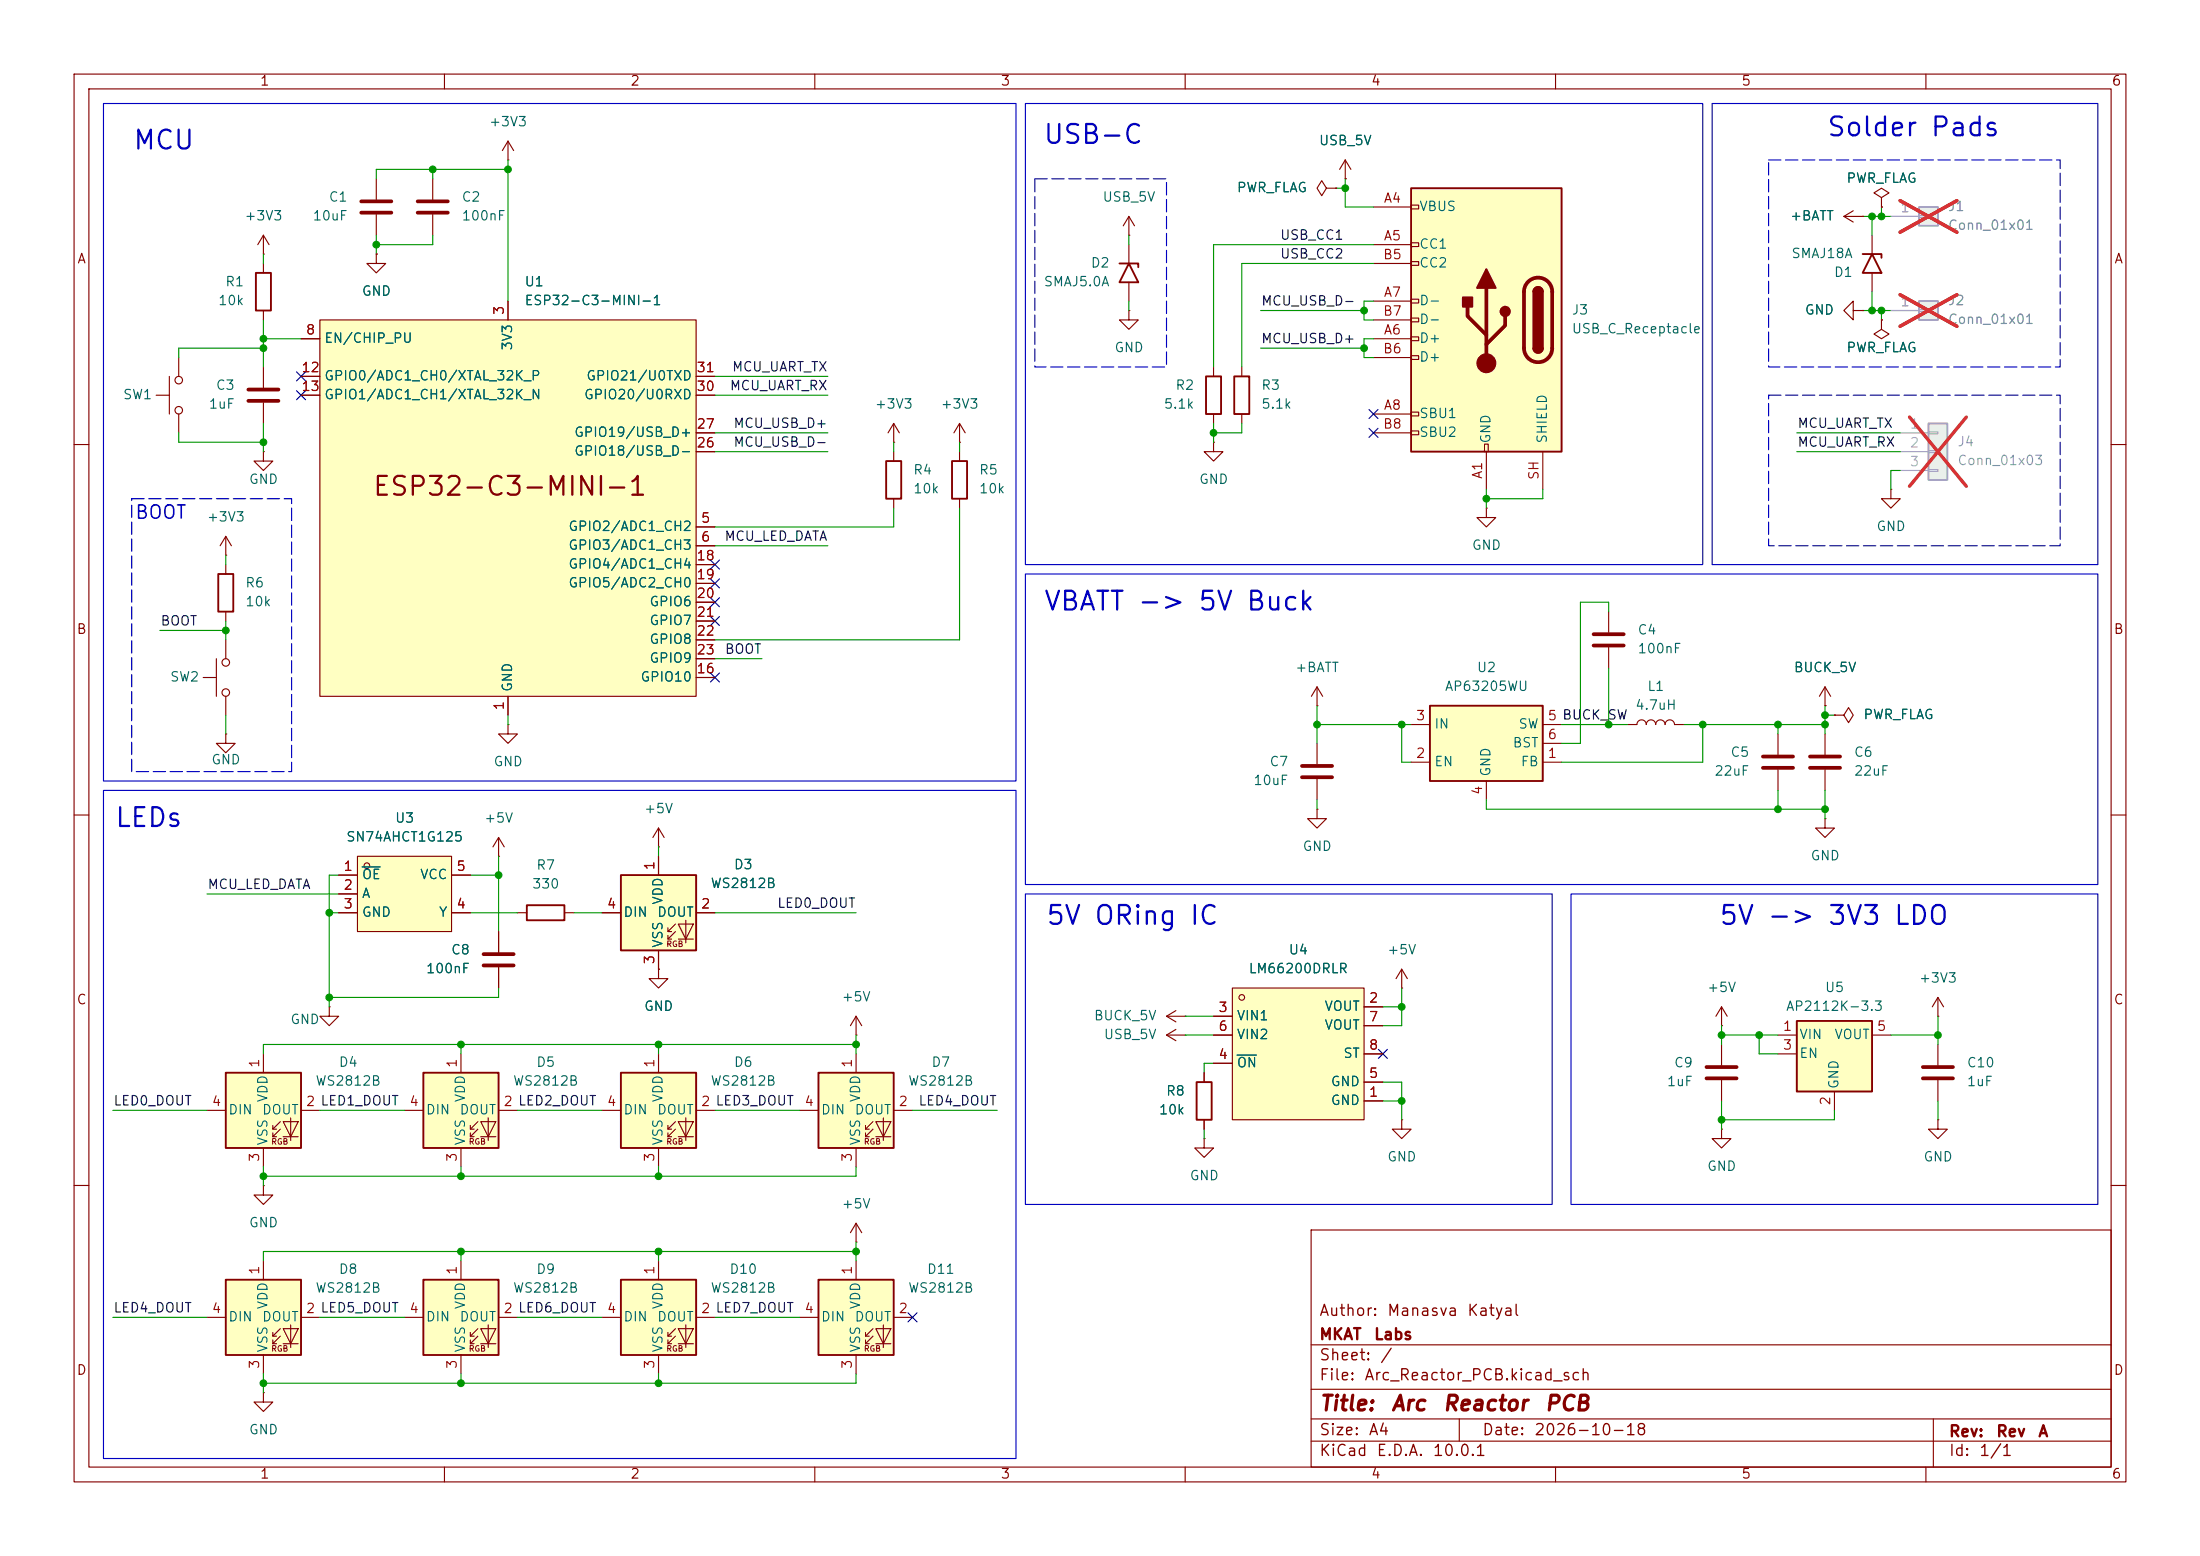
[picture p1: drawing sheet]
<svg xmlns="http://www.w3.org/2000/svg" width="297mm" height="210mm" viewBox="0 0 297 210" stroke-linecap="round" stroke-linejoin="round" font-family="sans-serif">
<g fill="none" stroke="#840000" stroke-width=".15">
<path d="M10 10h277v190h-277zM12 12h273v186h-273zM60 10v2M110 10v2M160 10v2M210 10v2M260 10v2M152.4 33v2.6M152.4 38.1v2.5M35.6 49.5v2.8M35.6 54.4v2.8M152.4 41.9v1.3h1.3l-1.3 1.3-1.3-1.3h1.3"/>
<path d="M152.4 41.9h.1M10 60h2M35.6 61v1.2h1.2l-1.2 1.3-1.3-1.3h1.3M35.6 61h.1M285 60h2M68.6 97.8v1.3h1.2l-1.2 1.2-1.3-1.2h1.3M68.6 97.8h.1M10 110h2M285 110h2M232.4 138.4h.1M232.4 135.9l-.8 1.3M232.4 135.9l.8 1.3"/>
<path d="M232.4 135.9v2.5M162.6 144.8v1.3M162.6 151.1v1.3M10 160h2M177 166h108v32h-108zM285 160h2M60 198v2M110 198v2M160 198v2M177 194.5h108M177 191.5h108M177 187.5h108"/>
<path d="M177 181.5h108M197 191.5v3M210 198v2M260 198v2M261 191.5v6.5"/>
</g>
<path d="M33.5 54.1h4.1M33.5 52.6h4.1" fill="none" stroke="#840000" stroke-width=".51"/>
<path d="M151.1 35.6h2.6v.5M152.4 35.6l1.3 2.5h-2.6zM161.5 146.1h2.1v5h-2.1z" fill="none" stroke="#840000" stroke-width=".25"/>
<path d="M57.1 172.7h10.2v10.2h-10.2z" fill="#ffffc2"/>
<g fill="none" stroke="#840000" stroke-width=".15">
<path d="M21.1 53.3h1.8M22.9 50.8v5.1M24.1 48.3v2.5M24.1 55.9v2.5M163.8 59.7v1.3h1.3l-1.3 1.2-1.2-1.2h1.2M163.8 59.7h.1M232.4 152.4v1.3h1.3l-1.3 1.2-1.3-1.2h1.3M232.4 152.4h.1M54.6 177.8h2.5M62.2 170.2v2.5M64.5 179.3l-1 1v-.5M64.9 179.3h2l-1 2.1z"/>
<path d="M65.9 178.8v3.1M67.3 177.8h2.5M62.2 182.9v2.5M63.5 180.3h.5M63.5 181.4h.5M64.5 180.3l-1 1.1v-.6M64.9 181.4h2"/>
<circle cx="24.1" cy="51.3" r=".51"/>
<circle cx="24.1" cy="55.4" r=".51"/>
</g>
<path d="M57.1 172.7h10.2v10.2h-10.2z" fill="none" stroke="#840000" stroke-width=".25"/>
<path d="M43.2 43.2h50.8v50.8h-50.8z" fill="#ffffc2"/>
<g fill="none" stroke="#840000" stroke-width=".15">
<path d="M40.6 45.7h2.6M40.6 50.8h2.6M40.6 53.3h2.6M43.2 43.2h50.8v50.8h-50.8zM68.6 40.6v2.6M94 50.8h2.5M94 53.3h2.5M94 58.4h2.5M94 71.1h2.5M94 73.7h2.5M94 76.2h2.5M94 78.7h2.5"/>
<path d="M94 61h2.5M68.6 94v2.5M94 91.4h2.5M94 81.3h2.5M94 83.8h2.5M94 86.4h2.5M94 88.9h2.5"/>
</g>
<path d="M242.6 137.8h10.1v9.5h-10.1z" fill="#ffffc2"/>
<path d="M242.6 137.8h10.1v9.5h-10.1z" fill="none" stroke="#840000" stroke-width=".25"/>
<path d="M120.6 59.7h.1M120.6 57.2l-.7 1.2M120.6 57.2l.8 1.2M120.6 57.2v2.5M240 139.7h2.6M252.7 139.7h2.6M240 142.2h2.6M247.6 147.3v2.6" fill="none" stroke="#840000" stroke-width=".15"/>
<path d="M259.1 27.9h2.5v2.6h-2.5z" fill="#f0f0f0"/>
<path d="M259.1 27.9h2.5v2.6h-2.5z" fill="none" stroke="#a1a1a1" stroke-width=".25"/>
<path d="M255.3 29.2h3.8M259.1 29.1h1.2v.2h-1.2z" fill="none" stroke="#a1a1a1" stroke-width=".15"/>
<path d="M256.5 27.1l7.7 4.2M264.2 27.1l-7.7 4.2" fill="none" stroke="#e12e31" stroke-width=".46"/>
<g fill="none" stroke="#840000" stroke-width=".15">
<path d="M35.6 34.3h.1M35.6 31.8l-.8 1.2M35.6 31.8l.7 1.2M35.6 31.8v2.5M35.6 35.6v1.2M50.8 34.3v1.3h1.3l-1.3 1.2-1.3-1.2h1.3M50.8 34.3h.1M181.6 24.1h.1M181.6 21.6l-.8 1.3M181.6 21.6l.8 1.3M181.6 21.6v2.5M35.6 41.9v1.3"/>
<path d="M30.5 74.9h.1M30.5 72.4v2.5M30.5 76.2v1.3M30.5 72.4l-.8 1.3M30.5 72.4l.7 1.3M27.4 91.4h1.8M29.2 88.9v5.1M30.5 99.1v1.2h1.2l-1.2 1.3-1.3-1.3h1.3M30.5 99.1h.1M30.5 82.6v1.2M30.5 86.4v2.5M30.5 94v2.5"/>
<path d="M232.4 141v2.8M232.4 145.8v2.8M35.6 160v1.3h1.2l-1.2 1.3-1.3-1.3h1.3M35.6 160h.1"/>
<circle cx="30.5" cy="93.5" r=".51"/>
<circle cx="30.5" cy="89.4" r=".51"/>
</g>
<path d="M34.5 36.8h2.1v5.1h-2.1zM29.5 77.5h2v5.1h-2z" fill="none" stroke="#840000" stroke-width=".25"/>
<path d="M230.4 145.5h4M230.4 144h4" fill="none" stroke="#840000" stroke-width=".51"/>
<path d="M260.3 57.2h2.6v7.6h-2.6z" fill="#f0f0f0"/>
<path d="M260.3 57.2h2.6v7.6h-2.6z" fill="none" stroke="#a1a1a1" stroke-width=".25"/>
<path d="M256.5 58.4h3.8M260.3 58.3h1.3v.2h-1.3zM256.5 61h3.8M256.5 63.5h3.8M260.3 60.8h1.3v.3h-1.3zM260.3 63.4h1.3v.2h-1.3z" fill="none" stroke="#a1a1a1" stroke-width=".15"/>
<path d="M257.8 56.3l7.7 9.3M265.5 56.3l-7.7 9.3" fill="none" stroke="#e12e31" stroke-width=".46"/>
<path d="M120.6 61v1.2M120.6 67.3v1.3M200.7 68.6v1.3h1.2l-1.2 1.2-1.3-1.2h1.3M200.7 68.6h.1M261.6 141v2.8M261.6 145.8v2.8" fill="none" stroke="#840000" stroke-width=".15"/>
<path d="M119.6 62.2h2.1v5.1h-2.1z" fill="none" stroke="#840000" stroke-width=".25"/>
<path d="M259.6 145.5h4.1M259.6 144h4.1" fill="none" stroke="#840000" stroke-width=".51"/>
<path d="M190.5 25.4h20.3v35.6h-20.3z" fill="#ffffc2"/>
<g fill="none" stroke="#840000" stroke-width=".15">
<path d="M179.1 25.4l-.7-1-.6 1 .6 1 .7-1h1.2M180.3 25.4h.1M185.4 27.9h5.1M185.4 33h5.1M185.4 35.6h5.1M190.5 27.7h1v.5h-1zM190.5 32.8h1v.5h-1zM190.5 35.3h1v.5h-1zM163.8 49.5v1.3M163.8 55.9v1.3M185.4 45.7h5.1M185.4 40.6h5.1"/>
<path d="M185.4 55.9h5.1M185.4 48.3h5.1M185.4 43.2h5.1M185.4 58.4h5.1M190.5 40.4h1v.5h-1zM190.5 42.9h1v.5h-1zM190.5 45.5h1v.5h-1zM190.5 48h1v.5h-1zM190.5 55.6h1v.5h-1zM190.5 58.2h1v.5h-1zM200.4 59.9h.5v1.1h-.5zM200.7 61v5"/>
<path d="M208.3 61v5M88.9 130.8v1.3h1.3l-1.3 1.3-1.3-1.3h1.3M88.9 130.8h.1"/>
</g>
<path d="M190.5 25.4h20.3v35.6h-20.3zM207 39.4a.64 .64 0 0 1 .6-.7 .64 .64 0 0 1 .7 .7M162.8 50.8h2v5.1h-2zM207 47a.64 .64 0 0 0 .6 .6 .64 .64 0 0 0 .7-.6" fill="none" stroke="#840000" stroke-width=".25"/>
<path d="M200.7 38.9v10.1M206.3 38a1.9 1.9 0 0 1 2.1-.4 1.9 1.9 0 0 1 1.1 1.8v7.6a1.91 1.91 0 0 1-1.9 1.9 1.91 1.91 0 0 1-1.9-1.9v-7.6a1.9 1.9 0 0 1 .6-1.4zM198.1 41.4v1.3l2.6 2.5M203.2 42.7v1.2l-2.5 2.6" fill="none" stroke="#840000" stroke-width=".51"/>
<g fill="#840000" stroke="#840000" stroke-width=".25">
<path d="M207 39.4h1.3v7.6h-1.3z"/>
<path d="M207.2 38.9a.64 .64 0 0 1 .7-.1 .64 .64 0 0 1 .4 .6h-1.3z"/>
<path d="M207 47h1.3a.64 .64 0 0 1-.7 .6 .64 .64 0 0 1-.6-.6z"/>
<path d="M200.7 36.3l1.2 2.6h-2.5z"/>
<path d="M197.5 40.1h1.3v1.3h-1.3z"/>
<circle cx="203.2" cy="42" r=".63"/>
</g>
<circle cx="200.7" cy="49" r="1.27" fill="#840000" stroke="#840000" stroke-width=".15"/>
<path d="M83.8 118.1h10.2v10.2h-10.2z" fill="#ffffc2"/>
<g fill="none" stroke="#840000" stroke-width=".15">
<path d="M88.9 114.3h.1M88.9 111.8v2.5M88.9 115.6v2.5M88.9 111.8l-.8 1.2M88.9 111.8l.8 1.2M81.3 123.2h2.5M88.9 128.3v2.5M90.2 125.7h.5M90.2 126.7h.5M91.2 124.7l-1 1v-.5M91.2 125.7l-1 1v-.5M91.6 124.7h2l-1 2z"/>
<path d="M91.6 126.7h2M92.6 124.2v3.1M94 123.2h2.5"/>
</g>
<path d="M83.8 118.1h10.2v10.2h-10.2z" fill="none" stroke="#840000" stroke-width=".25"/>
<path d="M83.8 144.8h10.2v10.1h-10.2z" fill="#ffffc2"/>
<g fill="none" stroke="#840000" stroke-width=".15">
<path d="M167.6 49.5v1.3M167.6 55.9v1.3M129.5 61v1.2M129.5 67.3v1.3M115.6 139.7h.1M115.6 137.2l-.8 1.2M115.6 137.2l.7 1.2M115.6 137.2v2.5M189.2 133.4h.1M189.2 130.8l-.7 1.3M189.2 130.8l.8 1.3M189.2 130.8v2.6"/>
<path d="M261.6 137.2h.1M261.6 134.6l-.7 1.3M261.6 134.6l.8 1.3M261.6 134.6v2.6M81.3 149.9h2.5M88.9 142.2v2.6M88.9 154.9v2.6M90.2 152.4h.5M90.2 153.4h.5M91.2 151.4l-1 1v-.5M91.2 152.4l-1 1v-.5M91.6 151.4h2l-1 2z"/>
<path d="M91.6 153.4h2M92.6 150.9v3M94 149.9h2.5M189.2 151.1v1.3h1.3l-1.3 1.3-1.2-1.3h1.2M189.2 151.1h.1M261.6 151.1v1.3h1.3l-1.3 1.3-1.3-1.3h1.3M261.6 151.1h.1"/>
</g>
<path d="M166.6 50.8h2.1v5.1h-2.1zM128.5 62.2h2.1v5.1h-2.1zM83.8 144.8h10.2v10.1h-10.2z" fill="none" stroke="#840000" stroke-width=".25"/>
<path d="M166.4 133.4h17.7v17.7h-17.7z" fill="#ffffc2"/>
<g fill="none" stroke="#840000" stroke-width=".15">
<path d="M252.7 31.8v2.5M252.7 36.8v2.6M163.8 137.2h2.6M163.8 139.7h2.6M166.4 133.4h17.7v17.7h-17.7zM184.1 135.9h2.6M184.1 138.4h2.6M163.8 143.5h2.6M184.1 148.6h2.6M184.1 146.1h2.6M184.1 142.2h2.6"/>
<circle cx="167.6" cy="134.6" r=".38"/>
</g>
<path d="M167 142.4h2.6" fill="none" stroke="#006464" stroke-width=".15"/>
<path d="M251.5 34.3h2.5v.5M252.7 34.3l1.3 2.5h-2.5z" fill="none" stroke="#840000" stroke-width=".25"/>
<path d="M83.8 172.7h10.2v10.2h-10.2z" fill="#ffffc2"/>
<g fill="none" stroke="#840000" stroke-width=".15">
<path d="M81.3 177.8h2.5M88.9 170.2v2.5M91.2 179.3l-1 1v-.5M91.6 179.3h2l-1 2.1zM92.6 178.8v3.1M94 177.8h2.5M35.6 188v1.2h1.2l-1.2 1.3-1.3-1.3h1.3M35.6 188h.1M88.9 182.9v2.5M90.2 180.3h.5M90.2 181.4h.5M91.2 180.3l-1 1.1v-.6"/>
<path d="M91.6 181.4h2"/>
</g>
<path d="M83.8 172.7h10.2v10.2h-10.2z" fill="none" stroke="#840000" stroke-width=".25"/>
<path d="M110.5 172.7h10.1v10.2h-10.1z" fill="#ffffc2"/>
<g fill="none" stroke="#840000" stroke-width=".15">
<path d="M162.6 153.7v1.2h1.2l-1.2 1.3-1.3-1.3h1.3M162.6 153.7h.1M107.9 177.8h2.6M115.6 170.2v2.5M117.9 179.3l-1.1 1v-.5M118.2 179.3h2.1l-1 2.1zM119.3 178.8v3.1M120.6 177.8h2.6M115.6 182.9v2.5M116.8 180.3h.5M116.8 181.4h.5M117.9 180.3l-1.1 1.1v-.6"/>
<path d="M118.2 181.4h2.1"/>
</g>
<path d="M110.5 172.7h10.1v10.2h-10.1z" fill="none" stroke="#840000" stroke-width=".25"/>
<path d="M110.5 144.8h10.1v10.1h-10.1z" fill="#ffffc2"/>
<g fill="none" stroke="#840000" stroke-width=".15">
<path d="M107.9 149.9h2.6M115.6 142.2v2.6M115.6 154.9v2.6M116.8 152.4h.5M116.8 153.4h.5M117.9 151.4l-1.1 1v-.5M117.9 152.4l-1.1 1v-.5M118.2 151.4h2.1l-1 2zM118.2 153.4h2.1M119.3 150.9v3M120.6 149.9h2.6M115.6 167.6h.1"/>
<path d="M115.6 165.1v2.5M115.6 165.1l-.8 1.3M115.6 165.1l.7 1.3"/>
</g>
<path d="M110.5 144.8h10.1v10.1h-10.1z" fill="none" stroke="#840000" stroke-width=".25"/>
<path d="M30.5 172.7h10.1v10.2h-10.1z" fill="#ffffc2"/>
<g fill="none" stroke="#840000" stroke-width=".15">
<path d="M68.6 19.1l-.8 1.2M68.6 19.1l.7 1.2M68.6 19.1v2.5M68.6 21.6h.1M67.3 115.6h.1M67.3 113l-.8 1.3M67.3 113l.8 1.3M67.3 113v2.6M67.3 125.7v2.8M67.3 130.6v2.8M69.8 123.2h1.3M76.2 123.2h1.3"/>
<path d="M157.5 137.2l1.2 .7M157.5 137.2h2.5M157.5 139.7l1.2 .8M157.5 139.7h2.5M158.7 136.4l-1.2 .8M158.7 138.9l-1.2 .8M160 137.2h.1M160 139.7h.1M27.9 177.8h2.6M35.6 170.2v2.5M37.8 179.3l-1 1v-.5M38.2 179.3h2.1l-1.1 2.1z"/>
<path d="M39.2 178.8v3.1M40.6 177.8h2.6M35.6 182.9v2.5M36.8 180.3h.5M36.8 181.4h.5M37.8 180.3l-1 1.1v-.6M38.2 181.4h2.1"/>
</g>
<path d="M71.1 122.2h5.1v2h-5.1zM30.5 172.7h10.1v10.2h-10.1z" fill="none" stroke="#840000" stroke-width=".25"/>
<path d="M65.3 130.3h4M65.3 128.8h4" fill="none" stroke="#840000" stroke-width=".51"/>
<path d="M48.3 115.6h12.7v10.1h-12.7z" fill="#ffffc2"/>
<g fill="none" stroke="#840000" stroke-width=".15">
<path d="M45.7 118.1h2.6M48.3 115.6h12.7v10.1h-12.7zM61 118.1h2.5M45.7 120.7h2.6M45.7 123.2h2.6M61 123.2h2.5"/>
<circle cx="49.5" cy="116.8" r=".38"/>
</g>
<path d="M48.9 117h2.4" fill="none" stroke="#006464" stroke-width=".15"/>
<path d="M30.5 144.8h10.1v10.1h-10.1z" fill="#ffffc2"/>
<g fill="none" stroke="#840000" stroke-width=".15">
<path d="M58.4 24.1v2.8M58.4 29v2.8M44.4 135.9v1.3h1.3l-1.3 1.2-1.2-1.2h1.2M44.4 135.9h.1M27.9 149.9h2.6M35.6 142.2v2.6M35.6 154.9v2.6M36.8 152.4h.5M36.8 153.4h.5M37.8 151.4l-1 1v-.5M37.8 152.4l-1 1v-.5M38.2 151.4h2.1l-1.1 2z"/>
<path d="M38.2 153.4h2.1M39.2 150.9v3M40.6 149.9h2.6"/>
</g>
<path d="M30.5 144.8h10.1v10.1h-10.1z" fill="none" stroke="#840000" stroke-width=".25"/>
<path d="M56.4 28.7h4.1M56.4 27.2h4.1" fill="none" stroke="#840000" stroke-width=".51"/>
<path d="M57.1 144.8h10.2v10.1h-10.2z" fill="#ffffc2"/>
<g fill="none" stroke="#840000" stroke-width=".15">
<path d="M50.8 24.1v2.8M50.8 29v2.8M248.9 29.2l1.3 .8M248.9 29.2h2.6M250.2 28.4l-1.3 .8M251.5 29.2h.1M254 26.7l-1-.7 1-.6 1 .6-1 .7v1.2M254 27.9h.1M129.5 59.7h.1M129.5 57.2l-.7 1.2M129.5 57.2l.8 1.2M129.5 57.2v2.5"/>
<path d="M54.6 149.9h2.5M62.2 142.2v2.6M62.2 154.9v2.6M63.5 152.4h.5M63.5 153.4h.5M64.5 151.4l-1 1v-.5M64.5 152.4l-1 1v-.5M64.9 151.4h2l-1 2zM64.9 153.4h2M65.9 150.9v3M67.3 149.9h2.5"/>
</g>
<path d="M57.1 144.8h10.2v10.1h-10.2z" fill="none" stroke="#840000" stroke-width=".25"/>
<path d="M48.8 28.7h4M48.8 27.2h4" fill="none" stroke="#840000" stroke-width=".51"/>
<path d="M259.1 40.6h2.5v2.6h-2.5z" fill="#f0f0f0"/>
<path d="M259.1 40.6h2.5v2.6h-2.5z" fill="none" stroke="#a1a1a1" stroke-width=".25"/>
<path d="M255.3 41.9h3.8M259.1 41.8h1.2v.2h-1.2z" fill="none" stroke="#a1a1a1" stroke-width=".15"/>
<path d="M256.5 39.8l7.7 4.2M264.2 39.8l-7.7 4.2" fill="none" stroke="#e12e31" stroke-width=".46"/>
<g fill="none" stroke="#840000" stroke-width=".15">
<path d="M250.2 41.9v-1.3l-1.3 1.3 1.3 1.3v-1.3h1.3M251.5 41.9h.1M254 43.2v1.3l1 .6-1 .6-1-.6 1-.6M254 43.2h.1M255.3 66v1.3h1.2l-1.2 1.3-1.3-1.3h1.3M255.3 66h.1M177.8 95.3h.1M177.8 92.7v2.6M177.8 92.7l-.8 1.3M177.8 92.7l.8 1.3M240 99.1v2.8M246.4 99.1v2.8"/>
<path d="M247.6 96.5h1.3l.7-1 .6 1-.6 1-.7-1M247.6 96.5h.1M177.8 109.2v1.3h1.3l-1.3 1.3-1.3-1.3h1.3M177.8 109.2h.1M177.8 100.3v2.8M177.8 105.2v2.8M240 103.9v2.8M246.4 110.5v1.3h1.2l-1.2 1.2-1.3-1.2h1.3M246.4 110.5h.1M246.4 103.9v2.8"/>
</g>
<path d="M175.8 104.9h4M175.8 103.4h4M238 103.6h4.1M238 102.1h4.1M244.3 103.6h4.1M244.3 102.1h4.1" fill="none" stroke="#840000" stroke-width=".51"/>
<path d="M193 95.3h15.3v10.1h-15.3z" fill="#ffffc2"/>
<path d="M193 95.3h15.3v10.1h-15.3z" fill="none" stroke="#840000" stroke-width=".25"/>
<g fill="none" stroke="#840000" stroke-width=".15">
<path d="M50.8 34.3h.1M152.4 31.8h.1M152.4 29.2l-.8 1.3M152.4 29.2l.8 1.3M152.4 29.2v2.6M180.3 25.4h.1M181.6 24.1h.1M251.5 29.2h.1M254 27.9h.1M40.6 45.7h2.6M40.6 50.8h2.6M40.6 53.3h2.6"/>
<path d="M68.6 40.6v2.6M94 50.8h2.5M94 53.3h2.5M94 58.4h2.5M251.5 41.9h.1M254 43.2h.1M94 71.1h2.5M94 73.7h2.5M94 76.2h2.5M94 78.7h2.5M94 61h2.5M68.6 94v2.5"/>
<path d="M94 91.4h2.5M94 81.3h2.5M94 83.8h2.5M94 86.4h2.5M94 88.9h2.5M190.5 97.8h2.5M208.3 97.8h2.5M217.2 82.6v2.7M217.2 87.4v2.8M219.7 97.8h1.3a.64 .64 0 0 1 .6-.6 .64 .64 0 0 1 .6 .6 .64 .64 0 0 1 .7-.6 .64 .64 0 0 1 .6 .6 .64 .64 0 0 1 .7-.6 .64 .64 0 0 1 .6 .6 .64 .64 0 0 1 .6-.6 .64 .64 0 0 1 .7 .6h1.2M246.4 95.3h.1M246.4 92.7l-.8 1.3"/>
<path d="M246.4 92.7l.7 1.3M246.4 92.7v2.6M247.6 96.5h.1M45.7 118.1h2.6M61 118.1h2.5M88.9 115.6v2.5M190.5 102.9h2.5M200.7 105.4v2.6M208.3 102.9h2.5M208.3 100.3h2.5M45.7 123.2h2.6M45.7 120.7h2.6"/>
<path d="M61 123.2h2.5M67.3 125.7v2.8M67.3 130.6v2.8M81.3 123.2h2.5M88.9 130.8h.1M88.9 128.3v2.5M94 123.2h2.5M163.8 137.2h2.6M163.8 139.7h2.6M184.1 135.9h2.6M184.1 138.4h2.6M162.6 144.8v1.3"/>
<path d="M162.6 151.1v1.3M163.8 143.5h2.6M184.1 148.6h2.6M184.1 146.1h2.6M184.1 142.2h2.6"/>
</g>
<path d="M215.1 87.1h4.1M215.1 85.6h4.1" fill="none" stroke="#840000" stroke-width=".51"/>
<g fill="none" stroke="#009600" stroke-width=".15">
<path d="M35.6 34.3v1.3M50.8 31.8v2.5M58.4 31.8v1.2h-7.6M58.4 22.9v1.2M68.6 21.6v19M68.6 22.9h-17.8v1.2M152.4 31.8v1.2M180.3 25.4h1.3M181.6 24.1v3.8h3.8M185.4 33h-21.6v16.5M185.4 35.6h-17.8v13.9M251.5 29.2h3.8"/>
<path d="M252.7 29.2v2.6M252.7 39.4v2.5M254 27.9v1.3M24.1 58.4v1.3h11.5M35.6 43.2v6.3M35.6 57.2v3.8M35.6 45.7h5M35.6 47h-11.5v1.3M96.5 53.3h15.3M96.5 50.8h15.3M96.5 58.4h15.3M120.6 59.7v1.3"/>
<path d="M129.5 59.7v1.3M152.4 40.6v1.3M163.8 57.2v2.5M167.6 57.2v1.2h-3.8M170.2 41.9h13.9M170.2 47h13.9M185.4 45.7h-1.3v2.6h1.3M185.4 40.6h-1.3v2.6h1.3M242.6 58.4h13.9M251.5 41.9h3.8M254 41.9v1.3M30.5 74.9v1.3"/>
<path d="M96.5 73.7h15.3M96.5 61h15.3M120.6 68.6v2.5h-24.1M129.5 68.6v17.8h-33M200.7 66v2.6M208.3 66v1.3h-7.6M242.6 61h13.9M256.5 63.5h-1.2v2.5M21.6 85.1h8.9M30.5 83.8v2.6M30.5 96.5v2.6M68.6 96.5v1.3"/>
<path d="M96.5 88.9h6.4M177.8 97.8h12.7M177.8 95.3v5M189.2 97.8v5.1h1.3M210.8 97.8h8.9M217.2 82.6v-1.3h-3.8v19h-2.6M217.2 90.2v7.6M227.3 97.8h19.1M229.9 97.8v5.1h-19.1M240 97.8v1.3M246.4 95.3v3.8M246.4 96.5h1.2"/>
<path d="M45.7 118.1h-1.3v17.8M63.5 118.1h3.8M67.3 115.6v10.1M88.9 114.3v1.3M177.8 108v1.2M200.7 108v1.2h45.7M240 106.7v2.5M246.4 106.7v3.8M27.9 120.7h17.8M44.4 123.2h1.3M63.5 123.2h6.3M67.3 133.4v1.2h-22.9"/>
<path d="M77.5 123.2h3.8M96.5 123.2h19.1M115.6 139.7v2.5M160 139.7h3.8M160 137.2h3.8M186.7 135.9h2.5M189.2 133.4v5h-2.5M232.4 138.4v2.6M232.4 139.7h7.6M237.5 139.7v2.5h2.5M255.3 139.7h6.3M261.6 137.2v3.8"/>
<path d="M15.2 149.9h12.7M35.6 157.5v2.5M43.2 149.9h11.4M62.2 141v1.2M62.2 157.5v1.3M69.8 149.9h11.5M88.9 141v1.2M88.9 157.5v1.3M96.5 149.9h11.4M115.6 157.5v1.3h-80M115.6 141h-80v1.2M123.2 149.9h11.4"/>
<path d="M162.6 152.4v1.3M163.8 143.5h-1.2v1.3M186.7 146.1h2.5v5M186.7 148.6h2.5M232.4 148.6v3.8M247.6 149.9v1.2h-15.2M261.6 148.6v2.5M15.2 177.8h12.7M43.2 177.8h11.4M62.2 168.9v1.3M69.8 177.8h11.5M88.9 168.9v1.3"/>
<path d="M96.5 177.8h11.4M115.6 167.6v2.6M115.6 168.9h-80v1.3M35.6 185.4v2.6M62.2 185.4v1.3M88.9 185.4v1.3M115.6 185.4v1.3h-80"/>
</g>
<g fill="none" stroke="#000084" stroke-width=".15">
<path d="M40 52.7l1.2 1.2M40 50.2l1.2 1.2M41.2 52.7l-1.2 1.2M41.2 50.2l-1.2 1.2M184.8 57.8l1.2 1.2M184.8 55.3l1.2 1.2M186 57.8l-1.2 1.2M186 55.3l-1.2 1.2M95.9 78.1l1.2 1.2M95.9 75.6l1.2 1.2M97.1 78.1l-1.2 1.2M97.1 75.6l-1.2 1.2"/>
<path d="M95.9 90.8l1.2 1.2M95.9 80.7l1.2 1.2M95.9 83.2l1.2 1.2M97.1 90.8l-1.2 1.2M97.1 80.7l-1.2 1.2M97.1 83.2l-1.2 1.2M186.1 141.6l1.2 1.2M187.3 141.6l-1.2 1.2M122.6 177.2l1.2 1.2M123.8 177.2l-1.2 1.2"/>
</g>
<path d="M14 14h123.2v91.4h-123.2zM138.4 14h91.5v62.2h-91.5zM231.1 14h52.1v62.2h-52.1zM138.4 77.5h144.8v41.9h-144.8zM14 106.7h123.2v90.2h-123.2zM138.4 120.7h71.1v41.9h-71.1zM212.1 120.7h71.1v41.9h-71.1z" fill="none" stroke="#0000c2" stroke-width=".15"/>
<path d="M139.7 24.1h17.8v25.4h-17.8zM238.8 21.6h39.3v27.9h-39.3zM238.8 53.3h39.3v20.4h-39.3zM17.8 67.3h21.6v36.8h-21.6z" fill="none" stroke="#0000c2" stroke-width=".15" stroke-dasharray="1.7 .6"/>
<path d="M48.9 117h2.4M167 142.4h2.6" fill="none" stroke="#006464" stroke-width=".15"/>
<path d="M255.3 29.2h3.8M255.3 41.9h3.8" fill="none" stroke="#a1a1a1" stroke-width=".15"/>
<path d="M256.5 27.1l7.7 4.2M256.5 39.8l7.7 4.2M264.2 27.1l-7.7 4.2M264.2 39.8l-7.7 4.2" fill="none" stroke="#e12e31" stroke-width=".46"/>
<g fill="#009600" stroke="#009600" stroke-width=".14">
<circle cx="30.5" cy="85.1" r=".46"/>
<circle cx="35.6" cy="59.7" r=".46"/>
<circle cx="35.6" cy="47" r=".46"/>
<circle cx="35.6" cy="45.7" r=".46"/>
<circle cx="62.2" cy="141" r=".46"/>
<circle cx="44.4" cy="123.2" r=".46"/>
<circle cx="44.4" cy="134.6" r=".46"/>
<circle cx="88.9" cy="141" r=".46"/>
<circle cx="115.6" cy="141" r=".46"/>
<circle cx="67.3" cy="118.1" r=".46"/>
<circle cx="88.9" cy="186.7" r=".46"/>
<circle cx="115.6" cy="168.9" r=".46"/>
<circle cx="88.9" cy="158.8" r=".46"/>
<circle cx="88.9" cy="168.9" r=".46"/>
<circle cx="35.6" cy="186.7" r=".46"/>
<circle cx="62.2" cy="186.7" r=".46"/>
<circle cx="62.2" cy="168.9" r=".46"/>
<circle cx="35.6" cy="158.8" r=".46"/>
<circle cx="62.2" cy="158.8" r=".46"/>
<circle cx="50.8" cy="33" r=".46"/>
<circle cx="58.4" cy="22.9" r=".46"/>
<circle cx="68.6" cy="22.9" r=".46"/>
<circle cx="232.4" cy="151.1" r=".46"/>
<circle cx="232.4" cy="139.7" r=".46"/>
<circle cx="237.5" cy="139.7" r=".46"/>
<circle cx="261.6" cy="139.7" r=".46"/>
<circle cx="252.7" cy="29.2" r=".46"/>
<circle cx="254" cy="29.2" r=".46"/>
<circle cx="252.7" cy="41.9" r=".46"/>
<circle cx="254" cy="41.9" r=".46"/>
<circle cx="177.8" cy="97.8" r=".46"/>
<circle cx="189.2" cy="97.8" r=".46"/>
<circle cx="163.8" cy="58.4" r=".46"/>
<circle cx="184.1" cy="41.9" r=".46"/>
<circle cx="189.2" cy="148.6" r=".46"/>
<circle cx="189.2" cy="135.9" r=".46"/>
<circle cx="246.4" cy="97.8" r=".46"/>
<circle cx="246.4" cy="109.2" r=".46"/>
<circle cx="240" cy="97.8" r=".46"/>
<circle cx="240" cy="109.2" r=".46"/>
<circle cx="246.4" cy="96.5" r=".46"/>
<circle cx="217.2" cy="97.8" r=".46"/>
<circle cx="229.9" cy="97.8" r=".46"/>
<circle cx="181.6" cy="25.4" r=".46"/>
<circle cx="184.1" cy="47" r=".46"/>
<circle cx="200.7" cy="67.3" r=".46"/>
</g>
<g font-size="2.5" fill="#0000c2">
<text x="17.8" y="20.8">MCU</text>
<text x="140.7" y="20">USB-C</text>
<text x="246.5" y="19">Solder Pads</text>
<text x="140.8" y="83">VBATT -&gt; 5V Buck</text>
<text x="15.4" y="112.2">LEDs</text>
<text x="141.1" y="125.5">5V ORing IC</text>
<text x="231.9" y="125.5">5V -&gt; 3V3 LDO</text>
</g>
<text font-size="2.5" fill="#840000" x="50.2" y="67.5">ESP32-C3-MINI-1</text>
<g font-size="2" fill="#840000">
<text x="178" y="190.9">Title:</text>
<text x="187.7" y="190.9">Arc</text>
<text x="194.6" y="190.9">Reactor</text>
<text x="208.4" y="190.9">PCB</text>
</g>
<text font-size="1.8" fill="#0000c2" x="18.1" y="70.5">BOOT</text>
<g font-size="1.5" fill="#840000">
<text x="178" y="178">Author:</text>
<text x="187.2" y="178">Manasva</text>
<text x="198" y="178">Katyal</text>
<text x="178" y="184">Sheet:</text>
<text x="178" y="181.2">MKAT</text>
<text x="185.4" y="181.2">Labs</text>
<text x="186.2" y="184">/</text>
<text x="178" y="186.7">File:</text>
<text x="184.1" y="186.7">Arc_Reactor_PCB.kicad_sch</text>
<text x="178" y="196.9">KiCad</text>
<text x="178" y="194.1">Size:</text>
<text x="184.7" y="194.1">A4</text>
<text x="185.7" y="196.9">E.D.A.</text>
<text x="193.3" y="196.9">10.0.1</text>
<text x="200" y="194.1">Date:</text>
<text x="207" y="194.1">2026-10-18</text>
<text x="263" y="194.3">Rev:</text>
<text x="263" y="196.9">Id:</text>
<text x="267.1" y="196.9">1/1</text>
<text x="269.4" y="194.3">Rev</text>
<text x="275.1" y="194.3">A</text>
</g>
<g font-size="1.3" fill="#840000">
<text x="35" y="11.9">1</text>
<text x="85" y="11.9">2</text>
<text x="135" y="11.9">3</text>
<text x="185" y="11.9">4</text>
<text x="235" y="11.9">5</text>
<text x="285" y="11.9">6</text>
<text x="10.3" y="35.9">A</text>
<text x="285.3" y="35.9">A</text>
<text x="10.3" y="85.9">B</text>
<text x="285.3" y="85.9">B</text>
<text x="10.3" y="135.9">C</text>
<text x="285.3" y="135.9">C</text>
<text x="10.3" y="185.9">D</text>
<text x="285.3" y="185.9">D</text>
<text x="35" y="199.9">1</text>
<text x="85" y="199.9">2</text>
<text x="135" y="199.9">3</text>
<text x="185" y="199.9">4</text>
<text x="235" y="199.9">5</text>
<text x="285" y="199.9">6</text>
</g>
<g font-size="1.3" fill="#006464">
<text x="65.9" y="17.4">+3V3</text>
<text x="178" y="19.9">USB_5V</text>
<text x="44.3" y="27.5">C1</text>
<text x="62.2" y="27.5">C2</text>
<text x="148.8" y="27.5">USB_5V</text>
<text x="166.9" y="26.3">PWR_FLAG</text>
<text x="191.5" y="28.8">VBUS</text>
<text x="249.2" y="25">PWR_FLAG</text>
<text x="32.9" y="30.1">+3V3</text>
<text x="42.1" y="30.1">10uF</text>
<text x="62.2" y="30.1">100nF</text>
<text x="191.5" y="33.9">CC1</text>
<text x="241.6" y="30.1">+BATT</text>
<text x="241.8" y="35.2">SMAJ18A</text>
<text x="29.4" y="41.5">10k</text>
<text x="30.3" y="39">R1</text>
<text x="48.8" y="40.2">GND</text>
<text x="70.7" y="39">U1</text>
<text x="70.7" y="41.5">ESP32-C3-MINI-1</text>
<text x="140.8" y="39">SMAJ5.0A</text>
<text x="147.2" y="36.4">D2</text>
<text x="191.5" y="41.5">D-</text>
<text x="191.5" y="36.4">CC2</text>
<text x="247.5" y="37.7">D1</text>
<text x="43.7" y="46.6">EN/CHIP_PU</text>
<text x="69.4" y="47.4" transform="rotate(-90 69.4 47.4)">3V3</text>
<text x="150.4" y="47.9">GND</text>
<text x="191.5" y="46.6">D+</text>
<text x="191.5" y="44">D-</text>
<text x="212.1" y="42.8">J3</text>
<text x="212.1" y="45.3">USB_C_Receptacle</text>
<text x="243.6" y="42.8">GND</text>
<text x="249.2" y="47.9">PWR_FLAG</text>
<text x="29.1" y="52.9">C3</text>
<text x="43.7" y="51.7">GPIO0/ADC1_CH0/XTAL_32K_P</text>
<text x="79.1" y="51.7">GPIO21/U0TXD</text>
<text x="158.6" y="52.9">R2</text>
<text x="170.2" y="52.9">R3</text>
<text x="191.5" y="49.1">D+</text>
<text x="16.5" y="54.2">SW1</text>
<text x="28.1" y="55.5">1uF</text>
<text x="43.7" y="54.2">GPIO1/ADC1_CH1/XTAL_32K_N</text>
<text x="77.4" y="59.3">GPIO19/USB_D+</text>
<text x="78.8" y="54.2">GPIO20/U0RXD</text>
<text x="118" y="55.5">+3V3</text>
<text x="126.9" y="55.5">+3V3</text>
<text x="157" y="55.5">5.1k</text>
<text x="170.2" y="55.5">5.1k</text>
<text x="191.5" y="56.7">SBU1</text>
<text x="191.5" y="59.3">SBU2</text>
<text x="201.5" y="59.9" transform="rotate(-90 201.5 59.9)">GND</text>
<text x="209.1" y="59.9" transform="rotate(-90 209.1 59.9)">SHIELD</text>
<text x="33.5" y="65.6">GND</text>
<text x="77.4" y="61.8">GPIO18/USB_D-</text>
<text x="123.2" y="64.4">R4</text>
<text x="132.1" y="64.4">R5</text>
<text x="161.8" y="65.6">GND</text>
<text x="27.8" y="70.7">+3V3</text>
<text x="76.6" y="72">GPIO2/ADC1_CH2</text>
<text x="123.2" y="66.9">10k</text>
<text x="132.1" y="66.9">10k</text>
<text x="253.2" y="72">GND</text>
<text x="76.6" y="74.5">GPIO3/ADC1_CH3</text>
<text x="76.6" y="77.1">GPIO4/ADC1_CH4</text>
<text x="198.6" y="74.5">GND</text>
<text x="33" y="79.6">R6</text>
<text x="33" y="82.1">10k</text>
<text x="76.6" y="79.6">GPIO5/ADC2_CH0</text>
<text x="87.6" y="82.1">GPIO6</text>
<text x="87.6" y="84.7">GPIO7</text>
<text x="87.6" y="87.2">GPIO8</text>
<text x="87.6" y="89.8">GPIO9</text>
<text x="221" y="86">C4</text>
<text x="221" y="88.5">100nF</text>
<text x="22.9" y="92.3">SW2</text>
<text x="69.4" y="93.5" transform="rotate(-90 69.4 93.5)">GND</text>
<text x="86.4" y="92.3">GPIO10</text>
<text x="174.8" y="91">+BATT</text>
<text x="195" y="93.6">AP63205WU</text>
<text x="199.3" y="91">U2</text>
<text x="222.3" y="93.6">L1</text>
<text x="242.1" y="91">BUCK_5V</text>
<text x="193.5" y="98.7">IN</text>
<text x="204.1" y="101.2">BST</text>
<text x="204.9" y="98.7">SW</text>
<text x="220.7" y="96.1">4.7uH</text>
<text x="251.5" y="97.4">PWR_FLAG</text>
<text x="28.4" y="103.5">GND</text>
<text x="66.5" y="103.7">GND</text>
<text x="169.1" y="106.3">10uF</text>
<text x="171.3" y="103.7">C7</text>
<text x="193.5" y="103.7">EN</text>
<text x="201.5" y="104.9" transform="rotate(-90 201.5 104.9)">GND</text>
<text x="205.2" y="103.7">FB</text>
<text x="231.4" y="105">22uF</text>
<text x="233.5" y="102.5">C5</text>
<text x="250.2" y="102.5">C6</text>
<text x="250.2" y="105">22uF</text>
<text x="46.6" y="113.9">SN74AHCT1G125</text>
<text x="53.2" y="111.4">U3</text>
<text x="65.3" y="111.4">+5V</text>
<text x="86.9" y="110.1">+5V</text>
<text x="48.8" y="119">OE</text>
<text x="56.6" y="119">VCC</text>
<text x="72.3" y="117.7">R7</text>
<text x="99" y="117.6">D3</text>
<text x="175.8" y="115.2">GND</text>
<text x="244.3" y="116.4">GND</text>
<text x="48.8" y="121.5">A</text>
<text x="48.8" y="124.1">GND</text>
<text x="59.2" y="124.1">Y</text>
<text x="71.7" y="120.2">330</text>
<text x="84.1" y="124.1">DIN</text>
<text x="88.6" y="124.1">DOUT</text>
<text x="89.8" y="122.2" transform="rotate(-90 89.8 122.2)">VDD</text>
<text x="95.8" y="120.2">WS2812B</text>
<text x="57.4" y="131.7">100nF</text>
<text x="60.8" y="129.1">C8</text>
<text x="89.8" y="128" transform="rotate(-90 89.8 128)">VSS</text>
<text x="168.5" y="131.7">LM66200DRLR</text>
<text x="173.9" y="129.1">U4</text>
<text x="187.2" y="129.1">+5V</text>
<text x="86.9" y="136.8">GND</text>
<text x="113.5" y="135.5">+5V</text>
<text x="178.7" y="136.8">VOUT</text>
<text x="230.4" y="134.2">+5V</text>
<text x="241" y="136.8">AP2112K-3.3</text>
<text x="246.3" y="134.2">U5</text>
<text x="259" y="132.9">+3V3</text>
<text x="39.1" y="138.5">GND</text>
<text x="147.6" y="138">BUCK_5V</text>
<text x="148.9" y="140.6">USB_5V</text>
<text x="166.9" y="138">VIN1</text>
<text x="166.9" y="140.6">VIN2</text>
<text x="178.7" y="139.3">VOUT</text>
<text x="181.3" y="143.1">ST</text>
<text x="242.8" y="140.6">VIN</text>
<text x="242.8" y="143.1">EN</text>
<text x="247.6" y="140.6">VOUT</text>
<text x="36.4" y="148.9" transform="rotate(-90 36.4 148.9)">VDD</text>
<text x="42.5" y="146.8">WS2812B</text>
<text x="45.6" y="144.3">D4</text>
<text x="63.1" y="148.9" transform="rotate(-90 63.1 148.9)">VDD</text>
<text x="69.2" y="146.8">WS2812B</text>
<text x="72.3" y="144.3">D5</text>
<text x="89.8" y="148.9" transform="rotate(-90 89.8 148.9)">VDD</text>
<text x="95.8" y="146.8">WS2812B</text>
<text x="99" y="144.3">D6</text>
<text x="116.4" y="148.9" transform="rotate(-90 116.4 148.9)">VDD</text>
<text x="122.5" y="146.8">WS2812B</text>
<text x="125.7" y="144.3">D7</text>
<text x="157.3" y="148.2">R8</text>
<text x="166.9" y="144.4">ON</text>
<text x="179.6" y="149.5">GND</text>
<text x="179.6" y="146.9">GND</text>
<text x="224.9" y="146.9">1uF</text>
<text x="225.9" y="144.4">C9</text>
<text x="248.5" y="147.1" transform="rotate(-90 248.5 147.1)">GND</text>
<text x="265.4" y="146.9">1uF</text>
<text x="265.4" y="144.4">C10</text>
<text x="30.7" y="150.7">DIN</text>
<text x="35.3" y="150.7">DOUT</text>
<text x="36.4" y="154.7" transform="rotate(-90 36.4 154.7)">VSS</text>
<text x="57.4" y="150.7">DIN</text>
<text x="62" y="150.7">DOUT</text>
<text x="63.1" y="154.7" transform="rotate(-90 63.1 154.7)">VSS</text>
<text x="84.1" y="150.7">DIN</text>
<text x="88.6" y="150.7">DOUT</text>
<text x="89.8" y="154.7" transform="rotate(-90 89.8 154.7)">VSS</text>
<text x="110.7" y="150.7">DIN</text>
<text x="115.3" y="150.7">DOUT</text>
<text x="116.4" y="154.7" transform="rotate(-90 116.4 154.7)">VSS</text>
<text x="156.4" y="150.7">10k</text>
<text x="160.5" y="159.6">GND</text>
<text x="187.2" y="157.1">GND</text>
<text x="230.4" y="158.3">GND</text>
<text x="259.6" y="157.1">GND</text>
<text x="33.5" y="166">GND</text>
<text x="113.5" y="163.4">+5V</text>
<text x="45.6" y="172.2">D8</text>
<text x="72.3" y="172.2">D9</text>
<text x="98.4" y="172.2">D10</text>
<text x="125.1" y="172.2">D11</text>
<text x="30.7" y="178.7">DIN</text>
<text x="35.3" y="178.7">DOUT</text>
<text x="36.4" y="176.8" transform="rotate(-90 36.4 176.8)">VDD</text>
<text x="42.5" y="174.8">WS2812B</text>
<text x="57.4" y="178.7">DIN</text>
<text x="62" y="178.7">DOUT</text>
<text x="63.1" y="176.8" transform="rotate(-90 63.1 176.8)">VDD</text>
<text x="69.2" y="174.8">WS2812B</text>
<text x="84.1" y="178.7">DIN</text>
<text x="88.6" y="178.7">DOUT</text>
<text x="89.8" y="176.8" transform="rotate(-90 89.8 176.8)">VDD</text>
<text x="95.8" y="174.8">WS2812B</text>
<text x="110.7" y="178.7">DIN</text>
<text x="115.3" y="178.7">DOUT</text>
<text x="116.4" y="176.8" transform="rotate(-90 116.4 176.8)">VDD</text>
<text x="122.5" y="174.8">WS2812B</text>
<text x="36.4" y="182.6" transform="rotate(-90 36.4 182.6)">VSS</text>
<text x="63.1" y="182.6" transform="rotate(-90 63.1 182.6)">VSS</text>
<text x="89.8" y="182.6" transform="rotate(-90 89.8 182.6)">VSS</text>
<text x="116.4" y="182.6" transform="rotate(-90 116.4 182.6)">VSS</text>
<text x="33.5" y="193.9">GND</text>
</g>
<g font-size="1.3" fill="#a90000">
<text x="186.7" y="27.7">A4</text>
<text x="186.6" y="35.3">B5</text>
<text x="186.7" y="32.8">A5</text>
<text x="186.7" y="40.4">A7</text>
<text x="41.2" y="45.5">8</text>
<text x="68.3" y="42.6" transform="rotate(-90 68.3 42.6)">3</text>
<text x="186.6" y="42.9">B7</text>
<text x="186.7" y="45.5">A6</text>
<text x="40.6" y="50.5">12</text>
<text x="40.6" y="53.1">13</text>
<text x="93.9" y="53.1">30</text>
<text x="93.9" y="50.5">31</text>
<text x="186.6" y="48">B6</text>
<text x="93.9" y="58.2">27</text>
<text x="186.6" y="58.2">B8</text>
<text x="186.7" y="55.6">A8</text>
<text x="93.9" y="60.7">26</text>
<text x="200.4" y="64.8" transform="rotate(-90 200.4 64.8)">A1</text>
<text x="208" y="64.9" transform="rotate(-90 208 64.9)">SH</text>
<text x="94.5" y="70.9">5</text>
<text x="93.9" y="75.9">18</text>
<text x="94.5" y="73.4">6</text>
<text x="93.9" y="78.5">19</text>
<text x="93.9" y="81">20</text>
<text x="93.9" y="83.6">21</text>
<text x="93.9" y="86.1">22</text>
<text x="93.9" y="88.6">23</text>
<text x="68.3" y="96" transform="rotate(-90 68.3 96)">1</text>
<text x="93.9" y="91.2">16</text>
<text x="191.1" y="97.5">3</text>
<text x="208.8" y="97.5">5 BUCK_SW</text>
<text x="208.8" y="100.1">6</text>
<text x="191.1" y="102.6">2</text>
<text x="200.4" y="107.4" transform="rotate(-90 200.4 107.4)">4</text>
<text x="208.8" y="102.6">1</text>
<text x="46.3" y="117.9">1</text>
<text x="61.5" y="117.9">5</text>
<text x="88.6" y="117.5" transform="rotate(-90 88.6 117.5)">1</text>
<text x="46.3" y="120.4">2</text>
<text x="46.3" y="122.9">3</text>
<text x="61.5" y="122.9">4</text>
<text x="81.8" y="122.9">4</text>
<text x="94.5" y="122.9">2</text>
<text x="88.6" y="130.2" transform="rotate(-90 88.6 130.2)">3</text>
<text x="164.4" y="136.9">3</text>
<text x="184.7" y="135.6">2</text>
<text x="164.4" y="143.3">4</text>
<text x="164.4" y="139.4">6</text>
<text x="184.7" y="138.2">7</text>
<text x="184.7" y="142">8</text>
<text x="240.6" y="139.4">1</text>
<text x="240.6" y="142">3</text>
<text x="253.3" y="139.4">5</text>
<text x="28.5" y="149.6">4</text>
<text x="35.3" y="144.2" transform="rotate(-90 35.3 144.2)">1</text>
<text x="41.2" y="149.6">2 LED1_DOUT</text>
<text x="55.2" y="149.6">4</text>
<text x="62" y="144.2" transform="rotate(-90 62 144.2)">1</text>
<text x="67.9" y="149.6">2 LED2_DOUT</text>
<text x="81.8" y="149.6">4</text>
<text x="88.6" y="144.2" transform="rotate(-90 88.6 144.2)">1</text>
<text x="94.5" y="149.6">2 LED3_DOUT</text>
<text x="108.5" y="149.6">4</text>
<text x="115.3" y="144.2" transform="rotate(-90 115.3 144.2)">1</text>
<text x="121.2" y="149.6">2</text>
<text x="184.7" y="148.3">1</text>
<text x="184.7" y="145.8">5</text>
<text x="247.4" y="149.3" transform="rotate(-90 247.4 149.3)">2</text>
<text x="35.3" y="156.9" transform="rotate(-90 35.3 156.9)">3</text>
<text x="62" y="156.9" transform="rotate(-90 62 156.9)">3</text>
<text x="88.6" y="156.9" transform="rotate(-90 88.6 156.9)">3</text>
<text x="115.3" y="156.9" transform="rotate(-90 115.3 156.9)">3</text>
<text x="35.3" y="172.2" transform="rotate(-90 35.3 172.2)">1</text>
<text x="62" y="172.2" transform="rotate(-90 62 172.2)">1</text>
<text x="88.6" y="172.2" transform="rotate(-90 88.6 172.2)">1</text>
<text x="115.3" y="172.2" transform="rotate(-90 115.3 172.2)">1</text>
<text x="28.5" y="177.5">4</text>
<text x="41.2" y="177.5">2 LED5_DOUT</text>
<text x="55.2" y="177.5">4</text>
<text x="67.9" y="177.5">2 LED6_DOUT</text>
<text x="81.8" y="177.5">4</text>
<text x="94.5" y="177.5">2 LED7_DOUT</text>
<text x="108.5" y="177.5">4</text>
<text x="121.2" y="177.5">2</text>
<text x="35.3" y="184.9" transform="rotate(-90 35.3 184.9)">3</text>
<text x="62" y="184.9" transform="rotate(-90 62 184.9)">3</text>
<text x="88.6" y="184.9" transform="rotate(-90 88.6 184.9)">3</text>
<text x="115.3" y="184.9" transform="rotate(-90 115.3 184.9)">3</text>
</g>
<g font-size="1.3" fill="#aaa">
<text x="256.5" y="29">1</text>
<text x="256.5" y="41.7">1</text>
<text x="257.7" y="58.2">1</text>
<text x="257.7" y="60.7">2</text>
<text x="257.7" y="63.2">3</text>
</g>
<g font-size="1.3" fill="#989898">
<text x="262.9" y="28.8">J1</text>
<text x="262.9" y="31.3">Conn_01x01</text>
<text x="262.9" y="41.5">J2</text>
<text x="262.9" y="44">Conn_01x01</text>
<text x="264.2" y="60.6">J4</text>
<text x="264.2" y="63.1">Conn_01x03</text>
</g>
<g font-size="1.3" fill="#0f0f0f">
<text x="172.7" y="35.2">USB_CC2</text>
<text x="172.7" y="32.7">USB_CC1</text>
<text x="170.2" y="41.6">MCU_USB_D-</text>
<text x="170.2" y="46.6">MCU_USB_D+</text>
<text x="98.4" y="53">MCU_UART_RX</text>
<text x="98.7" y="50.5">MCU_UART_TX</text>
<text x="98.9" y="58.1">MCU_USB_D+</text>
<text x="242.6" y="58.1">MCU_UART_TX</text>
<text x="98.9" y="60.6">MCU_USB_D-</text>
<text x="242.6" y="60.6">MCU_UART_RX</text>
<text x="97.7" y="73.3">MCU_LED_DATA</text>
<text x="21.6" y="84.7">BOOT</text>
<text x="97.8" y="88.6">BOOT</text>
<text x="27.9" y="120.3">MCU_LED_DATA</text>
<text x="104.8" y="122.8">LED0_DOUT</text>
<text x="15.2" y="149.5">LED0_DOUT</text>
<text x="123.9" y="149.5">LED4_DOUT</text>
<text x="15.2" y="177.5">LED4_DOUT</text>
</g>
<g font-size=".8" fill="#840000">
<text x="89.9" y="128">RGB</text>
<text x="36.6" y="154.7">RGB</text>
<text x="63.2" y="154.7">RGB</text>
<text x="89.9" y="154.7">RGB</text>
<text x="116.6" y="154.7">RGB</text>
<text x="36.6" y="182.6">RGB</text>
<text x="63.2" y="182.6">RGB</text>
<text x="89.9" y="182.6">RGB</text>
<text x="116.6" y="182.6">RGB</text>
</g>
</svg>
